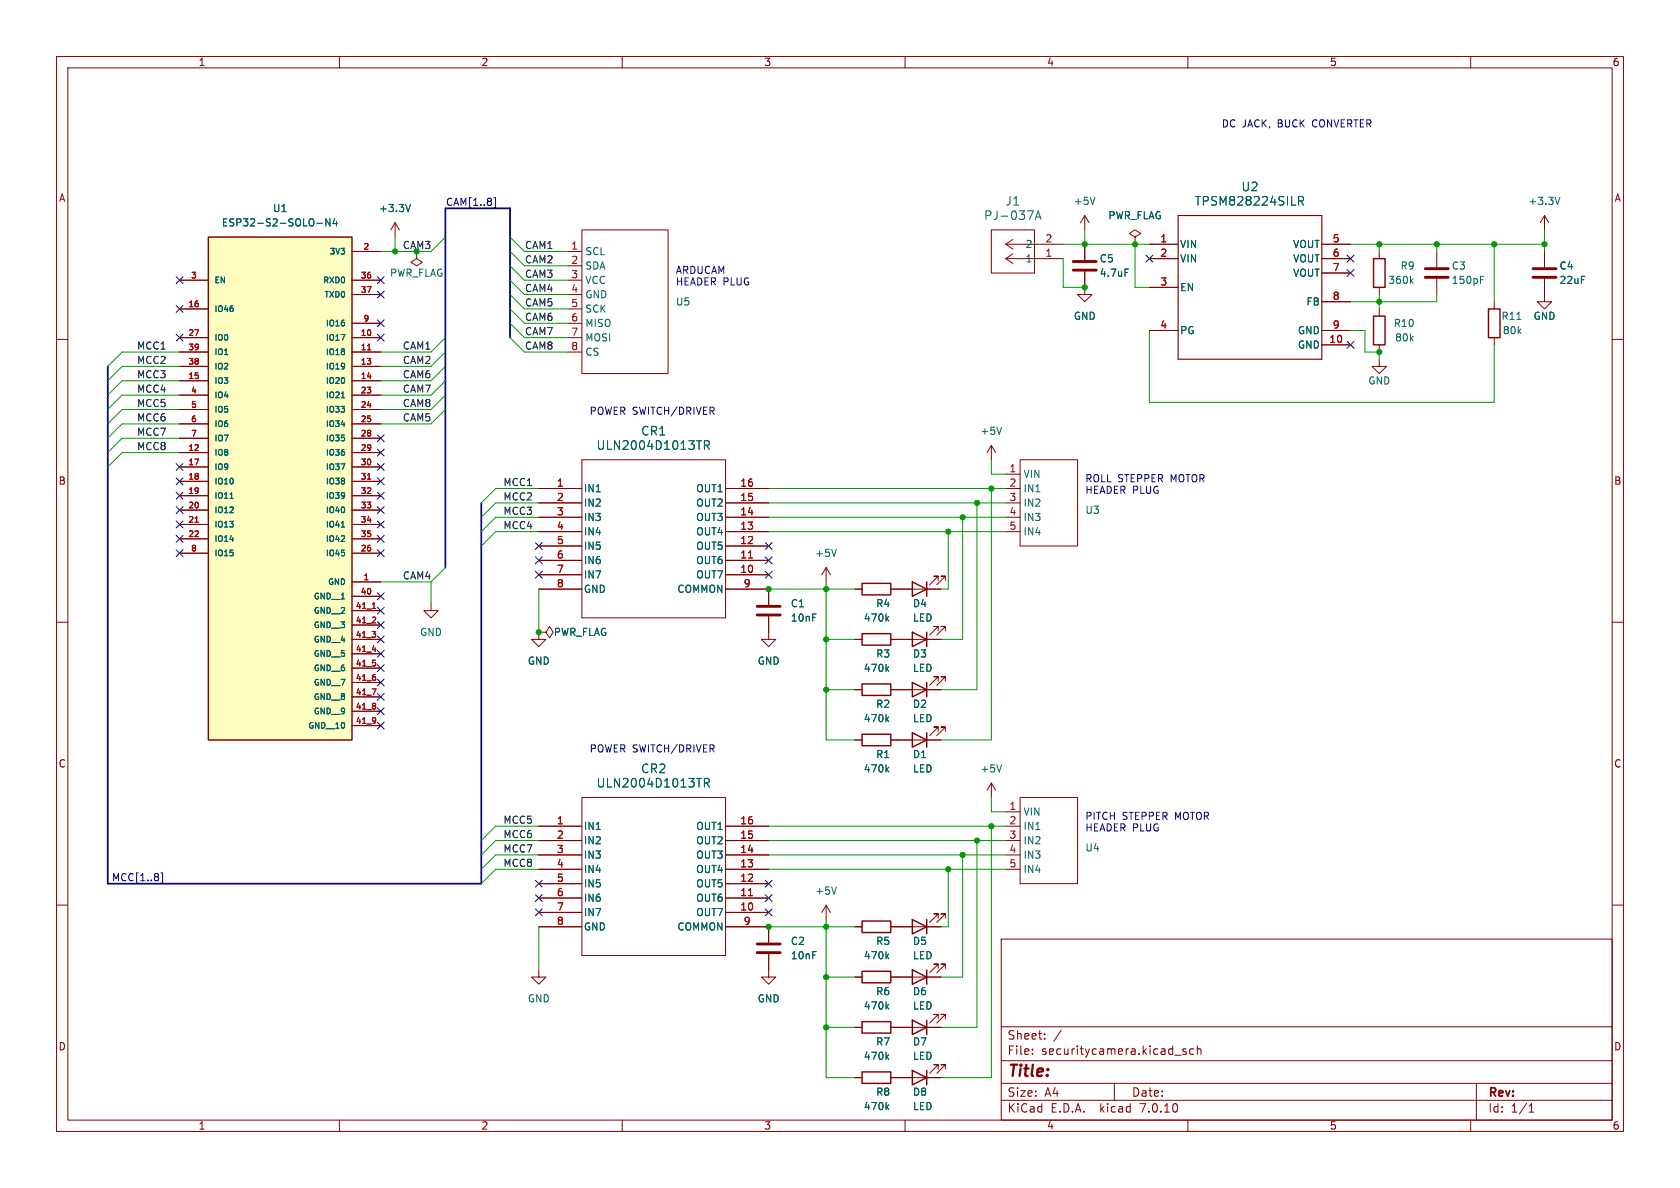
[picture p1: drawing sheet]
<svg xmlns="http://www.w3.org/2000/svg" width="297mm" height="210mm" viewBox="0 0 297 210" stroke-linecap="round" stroke-linejoin="round" font-family="sans-serif">
<g fill="none" stroke="#840000" stroke-width=".18">
<path d="M10 10h277v190h-277zM12 12h273v186h-273zM60 10v2M110 10v2M160 10v2M210 10v2M260 10v2M69.8 39.4l-.7 1.2M69.8 39.4v2.5M69.8 39.4l.8 1.2M191.8 38.1l-.8 1.3M191.8 38.1v2.5"/>
<path d="M191.8 38.1l.7 1.3M273 38.1l-.7 1.3M273 38.1v2.5M273 38.1l.8 1.3M10 60h2M31.7 59.7h5.1M31.7 54.6h5.1M31.7 49.5h5.1M62.2 59.7h5.1M62.2 44.5h5.1M62.2 49.5h5.1M62.2 52.1h5.1"/>
<path d="M62.2 57.2h5.1M73.7 44.5v1.2l1 .7-1 .6-1.1-.6 1.1-.7M100.3 59.7h2.6M100.3 54.6h2.6M100.3 44.5h2.6M100.3 49.5h2.6M100.3 52.1h2.6M100.3 57.2h2.6M100.3 47h2.6M102.9 40.6h15.2v25.4h-15.2zM175.3 40.6h7.6v7.7h-7.6zM177.8 43.2h10.2"/>
<path d="M177.8 43.2l1.3 .8M177.8 45.7h10.2M177.8 45.7l1.3 .9M179.1 42.3l-1.3 .9M179.1 44.9l-1.3 .8M191.8 48v4.1h1.2l-1.2 1.2-1.3-1.2h1.3M191.8 43.2v2.8M200.7 41.9l1-.6-1-.7-1.1 .7 1.1 .6v1.3M200.7 43.2h.1M203.2 43.2h5.1M203.2 45.7h5.1M203.2 50.8h5.1"/>
<path d="M203.2 58.4h5.1M233.7 43.2h5.1M233.7 45.7h5.1M233.7 48.3h5.1M233.7 58.4h5.1M233.7 53.3h5.1M243.8 44.5v1.2M243.8 50.8v1.3M243.8 54.6v1.3M254 44.5v2.7M254 49.3v2.8M264.2 53.3v1.3"/>
<path d="M264.2 59.7v1.3M273 49.3v4h1.3l-1.3 1.3-1.2-1.3h1.2M273 44.5v2.7M285 60h2M31.7 62.2h5.1M31.7 64.8h5.1M31.7 67.3h5.1M31.7 69.9h5.1M31.7 72.4h5.1M31.7 74.9h5.1M31.7 77.5h5.1M62.2 62.2h5.1"/>
<path d="M62.2 64.8h5.1M62.2 67.3h5.1M62.2 69.9h5.1M62.2 72.4h5.1M62.2 74.9h5.1M62.2 77.5h5.1M100.3 62.2h2.6M175.3 78.7l-.8 1.3M175.3 78.7v2.6M175.3 78.7l.7 1.3M233.7 61h5.1M243.8 63.5v1.3h1.3l-1.3 1.2-1.2-1.2h1.2"/>
<path d="M243.8 61v1.2M31.7 80h5.1M31.7 82.6h5.1M31.7 85.1h5.1M31.7 87.6h5.1M31.7 90.2h5.1M31.7 92.7h5.1M31.7 95.3h5.1M31.7 97.8h5.1M62.2 80h5.1M62.2 82.6h5.1M62.2 85.1h5.1"/>
<path d="M62.2 87.6h5.1M62.2 90.2h5.1M62.2 92.7h5.1M62.2 95.3h5.1M62.2 97.8h5.1M95.2 86.4h7.7M95.2 88.9h7.7M95.2 91.4h7.7M95.2 94h7.7M95.2 99.1h7.7M95.2 96.5h7.7M102.9 81.3h25.4v27.9h-25.4z"/>
<path d="M128.3 86.4h7.6M128.3 88.9h7.6M128.3 91.4h7.6M128.3 94h7.6M128.3 99.1h7.6M128.3 96.5h7.6M177.8 83.8h2.5M177.8 86.4h2.5M177.8 88.9h2.5M177.8 91.4h2.5M177.8 94h2.5M180.3 81.3h10.2v15.2h-10.2z"/>
<path d="M10 110h2M62.2 102.9h5.1M62.2 105.4h5.1M62.2 108h5.1M62.2 110.5h5.1M62.2 113h5.1M62.2 115.6h5.1M62.2 118.1h5.1M76.2 106.7v1.3h1.3l-1.3 1.2-1.3-1.2h1.3M95.2 111.8h1.3l.7-1.1 .6 1.1-.6 1-.7-1M95.2 111.8h.1M95.2 111.8v1.2h1.3l-1.3 1.3-1.2-1.3h1.2"/>
<path d="M95.2 104.1h7.7M95.2 101.6h7.7M128.3 104.1h7.6v2.8M128.3 101.6h7.6M135.9 109v4h1.3l-1.3 1.3-1.3-1.3h1.3M146 100.3l-.7 1.3M146 100.3v2.6M146 100.3l.8 1.3M151.1 113h1.3M151.1 104.1h1.3M157.5 113h8.9M157.5 104.1h8.9"/>
<path d="M165.9 102.6v-.7h-.8h.8l-1.6 1.5M165.9 111.5v-.8h-.8h.8l-1.6 1.6M167.1 102.6v-.7h-.7h.7l-1.5 1.5M167.1 111.5v-.8h-.7h.7l-1.5 1.6M285 110h2M62.2 120.7h5.1M62.2 123.2h5.1M62.2 125.7h5.1M62.2 128.3h5.1M151.1 130.8h1.3M151.1 121.9h1.3M157.5 130.8h8.9"/>
<path d="M157.5 121.9h8.9M165.9 120.4v-.8h-.8h.8l-1.6 1.6M165.9 129.3v-.8h-.8h.8l-1.6 1.5M167.1 120.4v-.8h-.7h.7l-1.5 1.6M167.1 129.3v-.8h-.7h.7l-1.5 1.5M175.3 138.4v2.6M175.3 138.4l-.8 1.3M175.3 138.4l.7 1.3M10 160h2M95.2 146.1h7.7M95.2 158.8h7.7M95.2 156.2h7.7"/>
<path d="M95.2 153.7h7.7M95.2 151.1h7.7M95.2 148.6h7.7M102.9 141h25.4v27.9h-25.4zM128.3 146.1h7.6M128.3 158.8h7.6M128.3 156.2h7.6M128.3 153.7h7.6M128.3 151.1h7.6M128.3 148.6h7.6M177.8 146.1h2.5M177.8 153.7h2.5"/>
<path d="M177.8 151.1h2.5M177.8 148.6h2.5M177.8 143.5h2.5M180.3 141h10.2v15.2h-10.2zM285 160h2M95.2 171.5v1.2h1.3l-1.3 1.3-1.2-1.3h1.2M95.2 161.3h7.7M95.2 163.8h7.7M128.3 161.3h7.6M128.3 163.8h7.6v2.8M135.9 168.7v4h1.3l-1.3 1.3-1.3-1.3h1.3M146 160v2.6"/>
<path d="M146 160l-.7 1.3M146 160l.8 1.3M151.1 163.8h1.3M151.1 172.7h1.3M157.5 163.8h8.9M157.5 172.7h8.9M165.9 171.2v-.8h-.8h.8l-1.6 1.6M165.9 162.3v-.8h-.8h.8l-1.6 1.6M167.1 171.2v-.8h-.7h.7l-1.5 1.6M167.1 162.3v-.8h-.7h.7l-1.5 1.6M177 166h108v32h-108zM60 198v2"/>
<path d="M110 198v2M151.1 181.6h1.3M151.1 190.5h1.3M157.5 181.6h8.9M157.5 190.5h8.9M160 198v2M165.9 180.1v-.8h-.8h.8l-1.6 1.5M165.9 189v-.8h-.8h.8l-1.6 1.5M167.1 180.1v-.8h-.7h.7l-1.5 1.5M167.1 189v-.8h-.7h.7l-1.5 1.5M177 194.5h108M177 191.5h108"/>
<path d="M177 187.5h108M177 181.5h108M182.5 186.3v.1M182.5 185.5v.1M184.7 183.6v.1M184.7 182.8v.1M187.6 182.1l-1.3 2M197 191.5v3M207.7 186.5h1.1M209.7 185.5l-.4-.1-.2 .2 .1 .2 .5 .2v.3h-.6M210 198v2M211 185.5l-.4-.1-.3 .3v.4l.2 .2h.5"/>
<path d="M211.7 185.5l.2-.1 .3 .1 .1 .9M211.7 184.9v1.5M260 198v2M261 191.5v6.5M270.3 196.6h.9M270.3 195.5l.4-.4v1.5"/>
</g>
<g fill="none" stroke="#006464" stroke-width=".18">
<path d="M56 39.5h1M58.3 38.7v1.2l-.7-1.2v1.2M59.2 38.6l-.3 .9h.8M59.5 39.1v.8M72.6 36.1l-.5 1.3M183 38.8l.5-1.5 .5 1.5M183.2 38.4h.7M193.6 34.9l-.4 1.2M229.6 35.5h.7l.2-.3-.1-.3-.2-.2h-.6v1.6M229.9 35.5l.6 .8M275.8 34.9l-.5 1.2M198.9 47.6h.6"/>
<path d="M249.5 49.6l.3 .5M249.8 49.3l-.4 .4M261.7 49.4h.5M261.7 48.8h.6M268.2 56.5h.7M60.3 70.3h.6M124.5 78.7l.8-.1 .1-.2-.1-.3-.2-.2h-.6v1.5M124.9 78.7l.5 .7M177.1 75.5l-.4 1.3M40.7 88.1h.5M60.3 93.2h.6M147.9 97.1l-.5 1.3"/>
<path d="M156.8 109.3l.3 .5M156.8 118.2l.3 .5M157.1 109l-.5 .4M157.1 117.8l-.5 .5M124.5 138.4l.8-.1 .1-.2-.1-.4-.2-.1h-.6v1.5M124.9 138.4l.5 .7M156.8 136l.3 .5M156.8 127.1l.3 .5M157.1 135.6l-.5 .5M157.1 126.7l-.5 .5M177.1 135.2l-.4 1.3M147.9 156.8l-.5 1.3"/>
<path d="M156.8 169l.3 .5M156.8 177.9l.3 .5M157.1 168.6l-.5 .5M157.1 177.5l-.5 .5M156.8 186.8l.3 .5M156.8 195.7l.3 .5M157.1 186.4l-.5 .5M157.1 195.3l-.5 .5"/>
</g>
<path d="M36.8 41.9h25.4v88.9h-25.4z" fill="#ffffc2" stroke="#ffffc2" stroke-width=".18"/>
<g fill="none" stroke="#840000" stroke-width=".25">
<path d="M36.8 41.9h25.4v88.9h-25.4zM242.8 45.7h2.1v5.1h-2.1zM242.8 55.9h2.1v5.1h-2.1zM263.1 54.6h2.1v5.1h-2.1zM152.4 103.1h5.1v2.1h-5.1zM152.4 112h5.1v2h-5.1zM161.3 102.9l2.5 1.2-2.5 1.3zM161.3 111.8l2.5 1.2-2.5 1.3zM163.8 102.9v2.5M163.8 111.8v2.5M152.4 129.8h5.1v2h-5.1zM152.4 120.9h5.1v2h-5.1z"/>
<path d="M161.3 120.7l2.5 1.2-2.5 1.3zM161.3 129.5l2.5 1.3-2.5 1.3zM163.8 120.7v2.5M163.8 129.5v2.6M152.4 162.8h5.1v2h-5.1zM152.4 171.7h5.1v2h-5.1zM161.3 171.5l2.5 1.2-2.5 1.3zM161.3 162.6l2.5 1.2-2.5 1.3zM163.8 162.6v2.5M163.8 171.5v2.5M152.4 180.6h5.1v2h-5.1zM152.4 189.5h5.1v2h-5.1z"/>
<path d="M161.3 180.3l2.5 1.3-2.5 1.3zM161.3 189.2l2.5 1.3-2.5 1.3zM163.8 180.3v2.6M163.8 189.2v2.6"/>
</g>
<g fill="none" stroke="#a90000" stroke-width=".18">
<path d="M65 61.8h.5M34.5 92.3h.6M65 84.7h.5M132.3 98.6h.7M65.8 110.1h.6M65.8 111.6h.6l-.3 .4M65.8 107.6h.6M65.8 114.8h.7M66.4 109.2v.3M66.4 112.1v.4M66.4 117.2v.4M66.4 119.7v.5"/>
<path d="M65.8 121.8h.7l-.5 1M66.4 124.4v.3M66.4 124.9v.3M66.4 127v.6M66.4 127.3v.1M132.3 158.3h.7"/>
</g>
<path d="M189.7 47.8h4.1M189.7 46.2h4.1M252 49h4M252 47.5h4M271 49h4.1M271 47.5h4.1M133.9 108.7h4M133.9 107.2h4M133.9 168.4h4M133.9 166.9h4" fill="none" stroke="#840000" stroke-width=".51"/>
<path d="M208.3 38.1h25.4v25.4h-25.4z" fill="none" stroke="#840000" stroke-width=".2"/>
<g fill="none" stroke="#000084" stroke-width=".18">
<path d="M87.3 34.9h.3v1.8h-.3M31.1 48.9l1.3 1.2M31.1 54l1.3 1.2M31.1 59.1l1.3 1.2M32.4 48.9l-1.3 1.2M32.4 54l-1.3 1.2M32.4 59.1l-1.3 1.2M66.7 48.9l1.2 1.2M66.7 56.5l1.2 1.3M66.7 51.5l1.2 1.2M66.7 59.1l1.2 1.2M67.9 59.1l-1.2 1.2"/>
<path d="M67.9 56.5l-1.2 1.3M67.9 51.5l-1.2 1.2M67.9 48.9l-1.2 1.2M202.6 45.1l1.2 1.2M203.8 45.1l-1.2 1.2M238.2 47.7l1.2 1.2M238.2 45.1l1.2 1.2M239.4 47.7l-1.2 1.2M239.4 45.1l-1.2 1.2M66.7 79.4l1.2 1.2M66.7 76.9l1.2 1.2M67.9 79.4l-1.2 1.2"/>
<path d="M67.9 76.9l-1.2 1.2M238.2 60.4l1.2 1.2M239.4 60.4l-1.2 1.2M31.1 94.6l1.3 1.3M31.1 92.1l1.3 1.2M31.1 89.6l1.3 1.2M31.1 87l1.3 1.2M31.1 84.5l1.3 1.2M31.1 81.9l1.3 1.3M31.1 97.2l1.3 1.2M32.4 94.6l-1.3 1.3M32.4 92.1l-1.3 1.2"/>
<path d="M32.4 89.6l-1.3 1.2M32.4 87l-1.3 1.2M32.4 84.5l-1.3 1.2M32.4 81.9l-1.3 1.3M32.4 97.2l-1.3 1.2M66.7 92.1l1.2 1.2M66.7 89.6l1.2 1.2M66.7 97.2l1.2 1.2M66.7 81.9l1.2 1.3M66.7 94.6l1.2 1.3M66.7 87l1.2 1.2M66.7 84.5l1.2 1.2"/>
<path d="M67.9 92.1l-1.2 1.2M67.9 89.6l-1.2 1.2M67.9 97.2l-1.2 1.2M67.9 81.9l-1.2 1.3M67.9 94.6l-1.2 1.3M67.9 87l-1.2 1.2M67.9 84.5l-1.2 1.2M94.6 98.5l1.3 1.2M94.6 95.9l1.3 1.2M95.9 98.5l-1.3 1.2M95.9 95.9l-1.3 1.2M135.3 95.9l1.2 1.2"/>
<path d="M135.3 98.5l1.2 1.2M136.5 95.9l-1.2 1.2M136.5 98.5l-1.2 1.2M66.7 109.9l1.2 1.2M66.7 112.4l1.2 1.2M66.7 115l1.2 1.2M66.7 107.3l1.2 1.3M66.7 104.8l1.2 1.2M66.7 117.5l1.2 1.2M67.9 109.9l-1.2 1.2M67.9 112.4l-1.2 1.2M67.9 115l-1.2 1.2"/>
<path d="M67.9 107.3l-1.2 1.3M67.9 104.8l-1.2 1.2M67.9 117.5l-1.2 1.2M94.6 101l1.3 1.2M95.9 101l-1.3 1.2M135.3 101l1.2 1.2M136.5 101l-1.2 1.2M66.7 120l1.2 1.3M66.7 122.6l1.2 1.2M66.7 125.1l1.2 1.2M66.7 127.7l1.2 1.2M67.9 120l-1.2 1.3"/>
<path d="M67.9 122.6l-1.2 1.2M67.9 125.1l-1.2 1.2M67.9 127.7l-1.2 1.2M28.4 154.3h.3v1.8h-.3M94.6 158.1l1.3 1.3M94.6 155.6l1.3 1.2M95.9 158.1l-1.3 1.3M95.9 155.6l-1.3 1.2M135.3 158.1l1.2 1.3M135.3 155.6l1.2 1.2M136.5 158.1l-1.2 1.3M136.5 155.6l-1.2 1.2"/>
<path d="M94.6 160.7l1.3 1.2M95.9 160.7l-1.3 1.2M135.3 160.7l1.2 1.2M136.5 160.7l-1.2 1.2"/>
</g>
<path d="M90.2 59.7v-22.9h-11.5v63.5M19 64.8v91.4h66.1v-67.3" fill="none" stroke="#000084" stroke-width=".3"/>
<g fill="none" stroke="#009600" stroke-width=".18">
<path d="M67.3 44.5h6.4M69.8 41.9v2.6M78.7 59.7l-2.5 2.5h-8.9M78.7 41.9l-2.5 2.6M90.2 59.7l2.5 2.5h7.6M90.2 41.9l2.5 2.6h7.6M90.2 57.2l2.5 2.5h7.6M90.2 54.6l2.5 2.6h7.6M90.2 52.1l2.5 2.5h7.6M90.2 49.5l2.5 2.6h7.6M90.2 47l2.5 2.5h7.6M90.2 44.5l2.5 2.5h7.6"/>
<path d="M188 43.2h15.2M188 45.7v5.1h3.8M191.8 40.6v2.6M200.7 43.2v7.6h2.5M203.2 58.4v12.7h61v-10.1M238.8 43.2h34.2M238.8 58.4h2.5v3.8h2.5v1.3M243.8 43.2v1.3M243.8 52.1v2.5M254 43.2v1.3M254 52.1v1.2h-15.2M264.2 43.2v10.1"/>
<path d="M273 40.6v3.9M31.7 62.2h-10.1l-2.6 2.6M31.7 64.8h-10.1l-2.6 2.5M31.7 67.3h-10.1l-2.6 2.6M31.7 69.9h-10.1l-2.6 2.5M31.7 72.4h-10.1l-2.6 2.5M31.7 74.9h-10.1l-2.6 2.6M31.7 77.5h-10.1l-2.6 2.5M78.7 62.2l-2.5 2.6h-8.9M78.7 64.8l-2.5 2.5h-8.9M78.7 67.3l-2.5 2.6h-8.9M78.7 69.9l-2.5 2.5h-8.9"/>
<path d="M78.7 72.4l-2.5 2.5h-8.9M31.7 80h-10.1l-2.6 2.6M95.2 94h-7.6l-2.5 2.5M95.2 91.4h-7.6l-2.5 2.6M95.2 88.9h-7.6l-2.5 2.5M95.2 86.4h-7.6l-2.5 2.5M135.9 94h41.9M135.9 91.4h41.9M135.9 88.9h41.9M135.9 86.4h41.9M167.6 94v10.1h-1.2M170.2 91.4v21.6h-3.8"/>
<path d="M172.7 88.9v33h-6.3M175.3 81.3v2.5h2.5M175.3 86.4v44.4h-8.9M67.3 102.9h8.9M76.2 102.9v3.8M78.7 100.3l-2.5 2.6M95.2 104.1v7.7M135.9 104.1h15.2M146 102.9v27.9h5.1M146 113h5.1M146 121.9h5.1M95.2 151.1h-7.6l-2.5 2.6"/>
<path d="M95.2 153.7h-7.6l-2.5 2.5M95.2 148.6h-7.6l-2.5 2.5M95.2 146.1h-7.6l-2.5 2.5M135.9 151.1h41.9M135.9 153.7h41.9M135.9 148.6h41.9M135.9 146.1h41.9M167.6 153.7v10.1h-1.2M170.2 151.1v21.6h-3.8M172.7 148.6v33h-6.3M175.3 146.1v44.4h-8.9M175.3 141v2.5h2.5"/>
<path d="M95.2 163.8v7.7M135.9 163.8h15.2M146 162.6v27.9h5.1M146 172.7h5.1M146 181.6h5.1"/>
</g>
<g fill="#009600" stroke="#009600" stroke-width=".18">
<circle cx="264.2" cy="43.2" r=".46"/>
<circle cx="254" cy="43.2" r=".46"/>
<circle cx="273" cy="43.2" r=".46"/>
<circle cx="243.8" cy="62.2" r=".46"/>
<circle cx="243.8" cy="43.2" r=".46"/>
<circle cx="146" cy="181.6" r=".46"/>
<circle cx="146" cy="172.7" r=".46"/>
<circle cx="146" cy="163.8" r=".46"/>
<circle cx="172.7" cy="148.6" r=".46"/>
<circle cx="175.3" cy="146.1" r=".46"/>
<circle cx="167.6" cy="153.7" r=".46"/>
<circle cx="170.2" cy="151.1" r=".46"/>
<circle cx="167.6" cy="94" r=".46"/>
<circle cx="170.2" cy="91.4" r=".46"/>
<circle cx="146" cy="104.1" r=".46"/>
<circle cx="146" cy="113" r=".46"/>
<circle cx="146" cy="121.9" r=".46"/>
<circle cx="172.7" cy="88.9" r=".46"/>
<circle cx="175.3" cy="86.4" r=".46"/>
<circle cx="243.8" cy="53.3" r=".46"/>
<circle cx="200.7" cy="43.2" r=".46"/>
<circle cx="191.8" cy="43.2" r=".46"/>
<circle cx="191.8" cy="50.8" r=".46"/>
<circle cx="73.7" cy="44.5" r=".46"/>
<circle cx="69.8" cy="44.5" r=".46"/>
<circle cx="95.2" cy="111.8" r=".46"/>
<circle cx="135.9" cy="163.8" r=".46"/>
<circle cx="135.9" cy="104.1" r=".46"/>
</g>
<text font-size="2.8" fill="#840000" x="178" y="190.9">Title:</text>
<g font-size="2.1" fill="#006464">
<text x="219.4" y="34">U2</text>
<text x="173.9" y="39.1">PJ-037A</text>
<text x="177.7" y="36.6">J1</text>
<text x="211.1" y="36.6">TPSM828224SILR</text>
<text x="113.2" y="77.2">CR1</text>
<text x="105.4" y="79.7">ULN2004D1013TR</text>
<text x="113.2" y="136.9">CR2</text>
<text x="105.4" y="139.4">ULN2004D1013TR</text>
</g>
<g font-size="2.1" fill="#840000">
<text x="178" y="184">Sheet:</text>
<text x="178" y="186.7">File:</text>
<text x="184.1" y="186.7">securitycamera.kicad_sch</text>
<text x="178" y="196.9">KiCad</text>
<text x="178" y="194.1">Size:</text>
<text x="184.7" y="194.1">A4</text>
<text x="185.7" y="196.9">E.D.A.</text>
<text x="194.6" y="196.9">kicad</text>
<text x="200" y="194.1">Date:</text>
<text x="201.8" y="196.9">7.0.10</text>
<text x="263" y="194.3">Rev:</text>
<text x="263" y="196.9">Id:</text>
<text x="267.1" y="196.9">1/1</text>
</g>
<g font-size="1.8" fill="#840000">
<text x="35" y="11.9">1</text>
<text x="85" y="11.9">2</text>
<text x="135" y="11.9">3</text>
<text x="185" y="11.9">4</text>
<text x="235" y="11.9">5</text>
<text x="285" y="11.9">6</text>
<text x="10.3" y="35.9">A</text>
<text x="285.3" y="35.9">A</text>
<text x="10.3" y="85.9">B</text>
<text x="285.3" y="85.9">B</text>
<text x="10.3" y="135.9">C</text>
<text x="285.3" y="135.9">C</text>
<text x="10.3" y="185.9">D</text>
<text x="285.3" y="185.9">D</text>
<text x="35" y="199.9">1</text>
<text x="85" y="199.9">2</text>
<text x="135" y="199.9">3</text>
<text x="185" y="199.9">4</text>
<text x="235" y="199.9">5</text>
<text x="285" y="199.9">6</text>
</g>
<g font-size="1.8" fill="#0000c2">
<text x="215.9" y="22.6">DC JACK,</text>
<text x="226" y="22.6">BUCK</text>
<text x="232.3" y="22.6">CONVERTER</text>
<text x="119.4" y="48.5">ARDUCAM</text>
<text x="119.4" y="50.6">HEADER PLUG</text>
<text x="104.1" y="73.4">POWER SWITCH/DRIVER</text>
<text x="191.8" y="85.3">ROLL STEPPER MOTOR</text>
<text x="191.8" y="87.4">HEADER PLUG</text>
<text x="104.1" y="133.1">POWER SWITCH/DRIVER</text>
<text x="191.8" y="145">PITCH</text>
<text x="191.8" y="147.1">HEADER PLUG</text>
<text x="198.4" y="145">STEPPER MOTOR</text>
</g>
<g font-size="1.8" fill="#006464">
<text x="39.1" y="40.2">ESP32-S2-SOLO-N4</text>
<text x="48.2" y="37.7">U1</text>
<text x="66.9" y="37.7">+3.3V</text>
<text x="189.7" y="36.4">+5V</text>
<text x="195.8" y="39">PWR_FLAG</text>
<text x="270.1" y="36.4">+3.3V</text>
<text x="103.4" y="45.3">SCL</text>
<text x="103.4" y="47.9">SDA</text>
<text x="181.2" y="46.6">1</text>
<text x="181.2" y="44">2</text>
<text x="194.3" y="46.6">C5</text>
<text x="208.5" y="44">VIN</text>
<text x="208.5" y="46.6">VIN</text>
<text x="228.5" y="44">VOUT</text>
<text x="228.5" y="46.6">VOUT</text>
<text x="247.5" y="47.9">R9</text>
<text x="256.6" y="47.9">C3</text>
<text x="275.6" y="47.9">C4</text>
<text x="68.8" y="49.1">PWR_FLAG</text>
<text x="103.4" y="50.4">VCC</text>
<text x="103.4" y="52.9">GND</text>
<text x="194.3" y="49.1">4.7uF</text>
<text x="208.5" y="51.7">EN</text>
<text x="228.5" y="49.1">VOUT</text>
<text x="245.3" y="50.4">360k</text>
<text x="256.6" y="50.4">150pF</text>
<text x="275.6" y="50.4">22uF</text>
<text x="103.4" y="55.5">SCK</text>
<text x="103.4" y="58">MISO</text>
<text x="119.4" y="54.2">U5</text>
<text x="189.7" y="56.7">GND</text>
<text x="208.5" y="59.3">PG</text>
<text x="229.4" y="59.3">GND</text>
<text x="230.9" y="54.2">FB</text>
<text x="246.3" y="58">R10</text>
<text x="265.3" y="56.7">R11</text>
<text x="265.6" y="59.3">80k</text>
<text x="271" y="56.7">GND</text>
<text x="103.4" y="60.6">MOSI</text>
<text x="103.4" y="63.1">CS</text>
<text x="229.4" y="61.8">GND</text>
<text x="246.5" y="60.6">80k</text>
<text x="241.8" y="68.2">GND</text>
<text x="173.2" y="77.1">+5V</text>
<text x="103.1" y="87.2">IN1</text>
<text x="103.1" y="89.8">IN2</text>
<text x="123" y="89.8">OUT2</text>
<text x="123" y="87.2">OUT1</text>
<text x="180.8" y="84.7">VIN</text>
<text x="180.8" y="87.2">IN1</text>
<text x="180.8" y="89.8">IN2</text>
<text x="103.1" y="92.3">IN3</text>
<text x="103.1" y="94.8">IN4</text>
<text x="123" y="94.8">OUT4</text>
<text x="123" y="92.3">OUT3</text>
<text x="180.8" y="92.3">IN3</text>
<text x="180.8" y="94.8">IN4</text>
<text x="191.8" y="91">U3</text>
<text x="103.1" y="97.4">IN5</text>
<text x="103.1" y="99.9">IN6</text>
<text x="123" y="99.9">OUT6</text>
<text x="123" y="97.4">OUT5</text>
<text x="144" y="98.7">+5V</text>
<text x="103.1" y="102.5">IN7</text>
<text x="103.1" y="105">GND</text>
<text x="119.6" y="105">COMMON</text>
<text x="123" y="102.5">OUT7</text>
<text x="139.7" y="107.5">C1</text>
<text x="154.8" y="107.5">R4</text>
<text x="161.3" y="107.5">D4</text>
<text x="74.2" y="112.6">GND</text>
<text x="97.8" y="112.6">PWR_FLAG</text>
<text x="139.7" y="110.1">10nF</text>
<text x="152.6" y="110.1">470k</text>
<text x="161.3" y="110.1">LED</text>
<text x="93.2" y="117.7">GND</text>
<text x="133.9" y="117.7">GND</text>
<text x="152.6" y="119">470k</text>
<text x="154.8" y="116.4">R3</text>
<text x="161.3" y="116.4">D3</text>
<text x="161.3" y="119">LED</text>
<text x="154.8" y="125.3">R2</text>
<text x="161.3" y="125.3">D2</text>
<text x="152.6" y="127.9">470k</text>
<text x="161.3" y="127.9">LED</text>
<text x="152.6" y="136.8">470k</text>
<text x="154.8" y="134.2">R1</text>
<text x="161.3" y="134.2">D1</text>
<text x="161.3" y="136.8">LED</text>
<text x="173.2" y="136.8">+5V</text>
<text x="103.1" y="146.9">IN1</text>
<text x="103.1" y="149.5">IN2</text>
<text x="123" y="149.5">OUT2</text>
<text x="123" y="146.9">OUT1</text>
<text x="180.8" y="144.4">VIN</text>
<text x="180.8" y="146.9">IN1</text>
<text x="180.8" y="149.5">IN2</text>
<text x="103.1" y="152">IN3</text>
<text x="103.1" y="154.5">IN4</text>
<text x="123" y="154.5">OUT4</text>
<text x="123" y="152">OUT3</text>
<text x="180.8" y="152">IN3</text>
<text x="180.8" y="154.5">IN4</text>
<text x="191.8" y="150.7">U4</text>
<text x="103.1" y="157.1">IN5</text>
<text x="103.1" y="159.6">IN6</text>
<text x="123" y="159.6">OUT6</text>
<text x="123" y="157.1">OUT5</text>
<text x="144" y="158.3">+5V</text>
<text x="103.1" y="162.2">IN7</text>
<text x="103.1" y="164.7">GND</text>
<text x="119.6" y="164.7">COMMON</text>
<text x="123" y="162.2">OUT7</text>
<text x="139.7" y="167.2">C2</text>
<text x="154.8" y="167.2">R5</text>
<text x="161.3" y="167.2">D5</text>
<text x="139.7" y="169.8">10nF</text>
<text x="152.6" y="169.8">470k</text>
<text x="161.3" y="169.8">LED</text>
<text x="93.2" y="177.4">GND</text>
<text x="133.9" y="177.4">GND</text>
<text x="152.6" y="178.7">470k</text>
<text x="154.8" y="176.1">R6</text>
<text x="161.3" y="176.1">D6</text>
<text x="161.3" y="178.7">LED</text>
<text x="154.8" y="185">R7</text>
<text x="161.3" y="185">D7</text>
<text x="152.6" y="187.6">470k</text>
<text x="161.3" y="187.6">LED</text>
<text x="152.6" y="196.4">470k</text>
<text x="154.8" y="193.9">R8</text>
<text x="161.3" y="193.9">D8</text>
<text x="161.3" y="196.4">LED</text>
</g>
<g font-size="1.8" fill="#000084">
<text x="78.7" y="36.5">CAM[1..8]</text>
<text x="19.7" y="155.9">MCC[1..8]</text>
</g>
<text font-size="1.8" fill="#009600" x="71.1" y="44.1">CAM3</text>
<g font-size="1.8" fill="#0f0f0f">
<text x="92.7" y="44.1">CAM1</text>
<text x="92.7" y="46.6">CAM2</text>
<text x="92.7" y="49.2">CAM3</text>
<text x="92.7" y="51.7">CAM4</text>
<text x="92.7" y="54.3">CAM5</text>
<text x="92.7" y="56.8">CAM6</text>
<text x="92.7" y="59.3">CAM7</text>
<text x="24.1" y="61.9">MCC1</text>
<text x="24.1" y="64.4">MCC2</text>
<text x="71.1" y="61.9">CAM1</text>
<text x="71.1" y="64.4">CAM2</text>
<text x="92.7" y="61.9">CAM8</text>
<text x="24.1" y="67">MCC3</text>
<text x="24.1" y="69.5">MCC4</text>
<text x="71.1" y="69.5">CAM7</text>
<text x="71.1" y="67">CAM6</text>
<text x="24.1" y="72">MCC5</text>
<text x="24.1" y="77.1">MCC7</text>
<text x="24.1" y="74.6">MCC6</text>
<text x="71.1" y="74.6">CAM5</text>
<text x="71.1" y="72">CAM8</text>
<text x="24.1" y="79.7">MCC8</text>
<text x="88.9" y="86">MCC1</text>
<text x="88.9" y="88.6">MCC2</text>
<text x="88.9" y="91.1">MCC3</text>
<text x="88.9" y="93.6">MCC4</text>
<text x="71.1" y="102.5">CAM4</text>
<text x="88.9" y="145.7">MCC5</text>
<text x="88.9" y="148.2">MCC6</text>
<text x="88.9" y="153.3">MCC8</text>
<text x="88.9" y="150.8">MCC7</text>
</g>
<g font-size="1.8" fill="#a90000">
<text x="100.9" y="44.2">1</text>
<text x="100.9" y="46.7">2</text>
<text x="184.7" y="45.5">1</text>
<text x="184.7" y="42.9">2</text>
<text x="205" y="42.9">1</text>
<text x="205" y="45.5">2</text>
<text x="235.5" y="42.9">5</text>
<text x="235.5" y="45.5">6</text>
<text x="100.9" y="49.3">3</text>
<text x="100.9" y="51.8">4</text>
<text x="205" y="50.5">3</text>
<text x="235.5" y="48">7</text>
<text x="235.5" y="53.1">8</text>
<text x="100.9" y="54.4">5</text>
<text x="100.9" y="56.9">6</text>
<text x="100.9" y="59.4">7</text>
<text x="205" y="58.2">4</text>
<text x="235.5" y="58.2">9</text>
<text x="100.9" y="62">8</text>
<text x="234.9" y="60.7">10</text>
<text x="178.4" y="83.6">1</text>
<text x="98.4" y="86.1">1</text>
<text x="98.4" y="88.6">2</text>
<text x="130.8" y="88.6">15</text>
<text x="130.8" y="86.1">16</text>
<text x="178.4" y="86.1">2</text>
<text x="178.4" y="88.6">3</text>
<text x="98.4" y="91.2">3</text>
<text x="98.4" y="93.7">4</text>
<text x="130.8" y="93.7">13</text>
<text x="130.8" y="91.2">14</text>
<text x="178.4" y="91.2">4</text>
<text x="178.4" y="93.7">5</text>
<text x="98.4" y="96.3">5</text>
<text x="98.4" y="98.8">6</text>
<text x="98.4" y="101.3">7</text>
<text x="130.8" y="101.3">10</text>
<text x="130.8" y="98.8">11</text>
<text x="130.8" y="96.3">12</text>
<text x="98.4" y="103.9">8</text>
<text x="131.4" y="103.9">9</text>
<text x="178.4" y="143.3">1</text>
<text x="98.4" y="145.8">1</text>
<text x="98.4" y="148.3">2</text>
<text x="130.8" y="148.3">15</text>
<text x="130.8" y="145.8">16</text>
<text x="178.4" y="145.8">2</text>
<text x="178.4" y="148.3">3</text>
<text x="98.4" y="150.9">3</text>
<text x="98.4" y="153.4">4</text>
<text x="98.4" y="156">5</text>
<text x="130.8" y="156">12</text>
<text x="130.8" y="153.4">13</text>
<text x="130.8" y="150.9">14</text>
<text x="178.4" y="150.9">4</text>
<text x="178.4" y="153.4">5</text>
<text x="98.4" y="158.5">6</text>
<text x="98.4" y="161">7</text>
<text x="130.8" y="161">10</text>
<text x="130.8" y="158.5">11</text>
<text x="98.4" y="163.6">8</text>
<text x="131.4" y="163.6">9</text>
</g>
<g font-size="1.4" fill="#006464">
<text x="58.2" y="45.2">3V3</text>
<text x="37.8" y="50.3">EN</text>
<text x="57" y="50.3">RXD0</text>
<text x="57.2" y="52.8">TXD0</text>
<text x="37.8" y="55.3">IO46</text>
<text x="57.5" y="57.9">IO16</text>
<text x="37.8" y="60.4">IO0</text>
<text x="37.8" y="65.5">IO2</text>
<text x="37.8" y="63">IO1</text>
<text x="57.5" y="60.4">IO17</text>
<text x="57.5" y="63">IO18</text>
<text x="57.5" y="65.5">IO19</text>
<text x="37.8" y="68">IO3</text>
<text x="37.8" y="70.6">IO4</text>
<text x="57.5" y="68">IO20</text>
<text x="57.5" y="70.6">IO21</text>
<text x="37.8" y="73.1">IO5</text>
<text x="37.8" y="75.7">IO6</text>
<text x="57.5" y="73.1">IO33</text>
<text x="57.5" y="75.7">IO34</text>
<text x="37.8" y="80.7">IO8</text>
<text x="37.8" y="83.3">IO9</text>
<text x="37.8" y="78.2">IO7</text>
<text x="57.5" y="78.2">IO35</text>
<text x="57.5" y="80.7">IO36</text>
<text x="57.5" y="83.3">IO37</text>
<text x="37.8" y="85.8">IO10</text>
<text x="37.8" y="88.4">IO11</text>
<text x="57.5" y="85.8">IO38</text>
<text x="57.5" y="88.4">IO39</text>
<text x="37.8" y="90.9">IO12</text>
<text x="37.8" y="93.4">IO13</text>
<text x="37.8" y="96">IO14</text>
<text x="57.5" y="90.9">IO40</text>
<text x="57.5" y="93.4">IO41</text>
<text x="57.5" y="96">IO42</text>
<text x="37.8" y="98.5">IO15</text>
<text x="57.5" y="98.5">IO45</text>
<text x="55.3" y="106.1">GND__1</text>
<text x="57.9" y="103.6">GND</text>
<text x="55.3" y="108.7">GND__2</text>
<text x="55.3" y="111.2">GND__3</text>
<text x="55.3" y="113.8">GND__4</text>
<text x="55.3" y="116.3">GND__5</text>
<text x="55.3" y="118.8">GND__6</text>
<text x="55.3" y="121.4">GND__7</text>
<text x="55.3" y="123.9">GND__8</text>
<text x="54.4" y="129">GND__10</text>
<text x="55.3" y="126.5">GND__9</text>
</g>
<g font-size="1.4" fill="#a90000">
<text x="64.2" y="44.2">2</text>
<text x="33.7" y="49.3">3</text>
<text x="63.7" y="49.3">36</text>
<text x="63.7" y="51.8">37</text>
<text x="33.2" y="54.4">16</text>
<text x="33.2" y="59.4">27</text>
<text x="63.7" y="59.4">10</text>
<text x="64.2" y="56.9">9</text>
<text x="33.2" y="64.5">38</text>
<text x="33.2" y="62">39</text>
<text x="63.7" y="62">11</text>
<text x="63.7" y="64.5">13</text>
<text x="33.2" y="67.1">15</text>
<text x="33.7" y="69.6">4</text>
<text x="63.7" y="67.1">14</text>
<text x="63.7" y="69.6">23</text>
<text x="33.7" y="72.1">5</text>
<text x="33.7" y="74.7">6</text>
<text x="33.7" y="77.2">7</text>
<text x="63.7" y="72.1">24</text>
<text x="63.7" y="74.7">25</text>
<text x="63.7" y="77.2">28</text>
<text x="33.2" y="79.8">12</text>
<text x="33.2" y="82.3">17</text>
<text x="63.7" y="79.8">29</text>
<text x="63.7" y="82.3">30</text>
<text x="33.2" y="84.8">18</text>
<text x="33.2" y="87.4">19</text>
<text x="33.2" y="89.9">20</text>
<text x="63.7" y="84.8">31</text>
<text x="63.7" y="87.4">32</text>
<text x="63.7" y="89.9">33</text>
<text x="33.2" y="92.5">21</text>
<text x="33.2" y="95">22</text>
<text x="63.7" y="92.5">34</text>
<text x="63.7" y="95">35</text>
<text x="33.7" y="97.5">8</text>
<text x="63.7" y="97.5">26</text>
<text x="62.8" y="107.7">41_1</text>
<text x="63.7" y="105.2">40</text>
<text x="64.2" y="102.6">1</text>
<text x="62.8" y="110.2">41_2</text>
<text x="62.8" y="112.8">41_3</text>
<text x="62.8" y="115.3">41_4</text>
<text x="62.8" y="117.9">41_5</text>
<text x="62.8" y="120.4">41_6</text>
<text x="62.8" y="122.9">41_7</text>
<text x="62.8" y="125.5">41_8</text>
<text x="62.8" y="128">41_9</text>
</g>
</svg>
